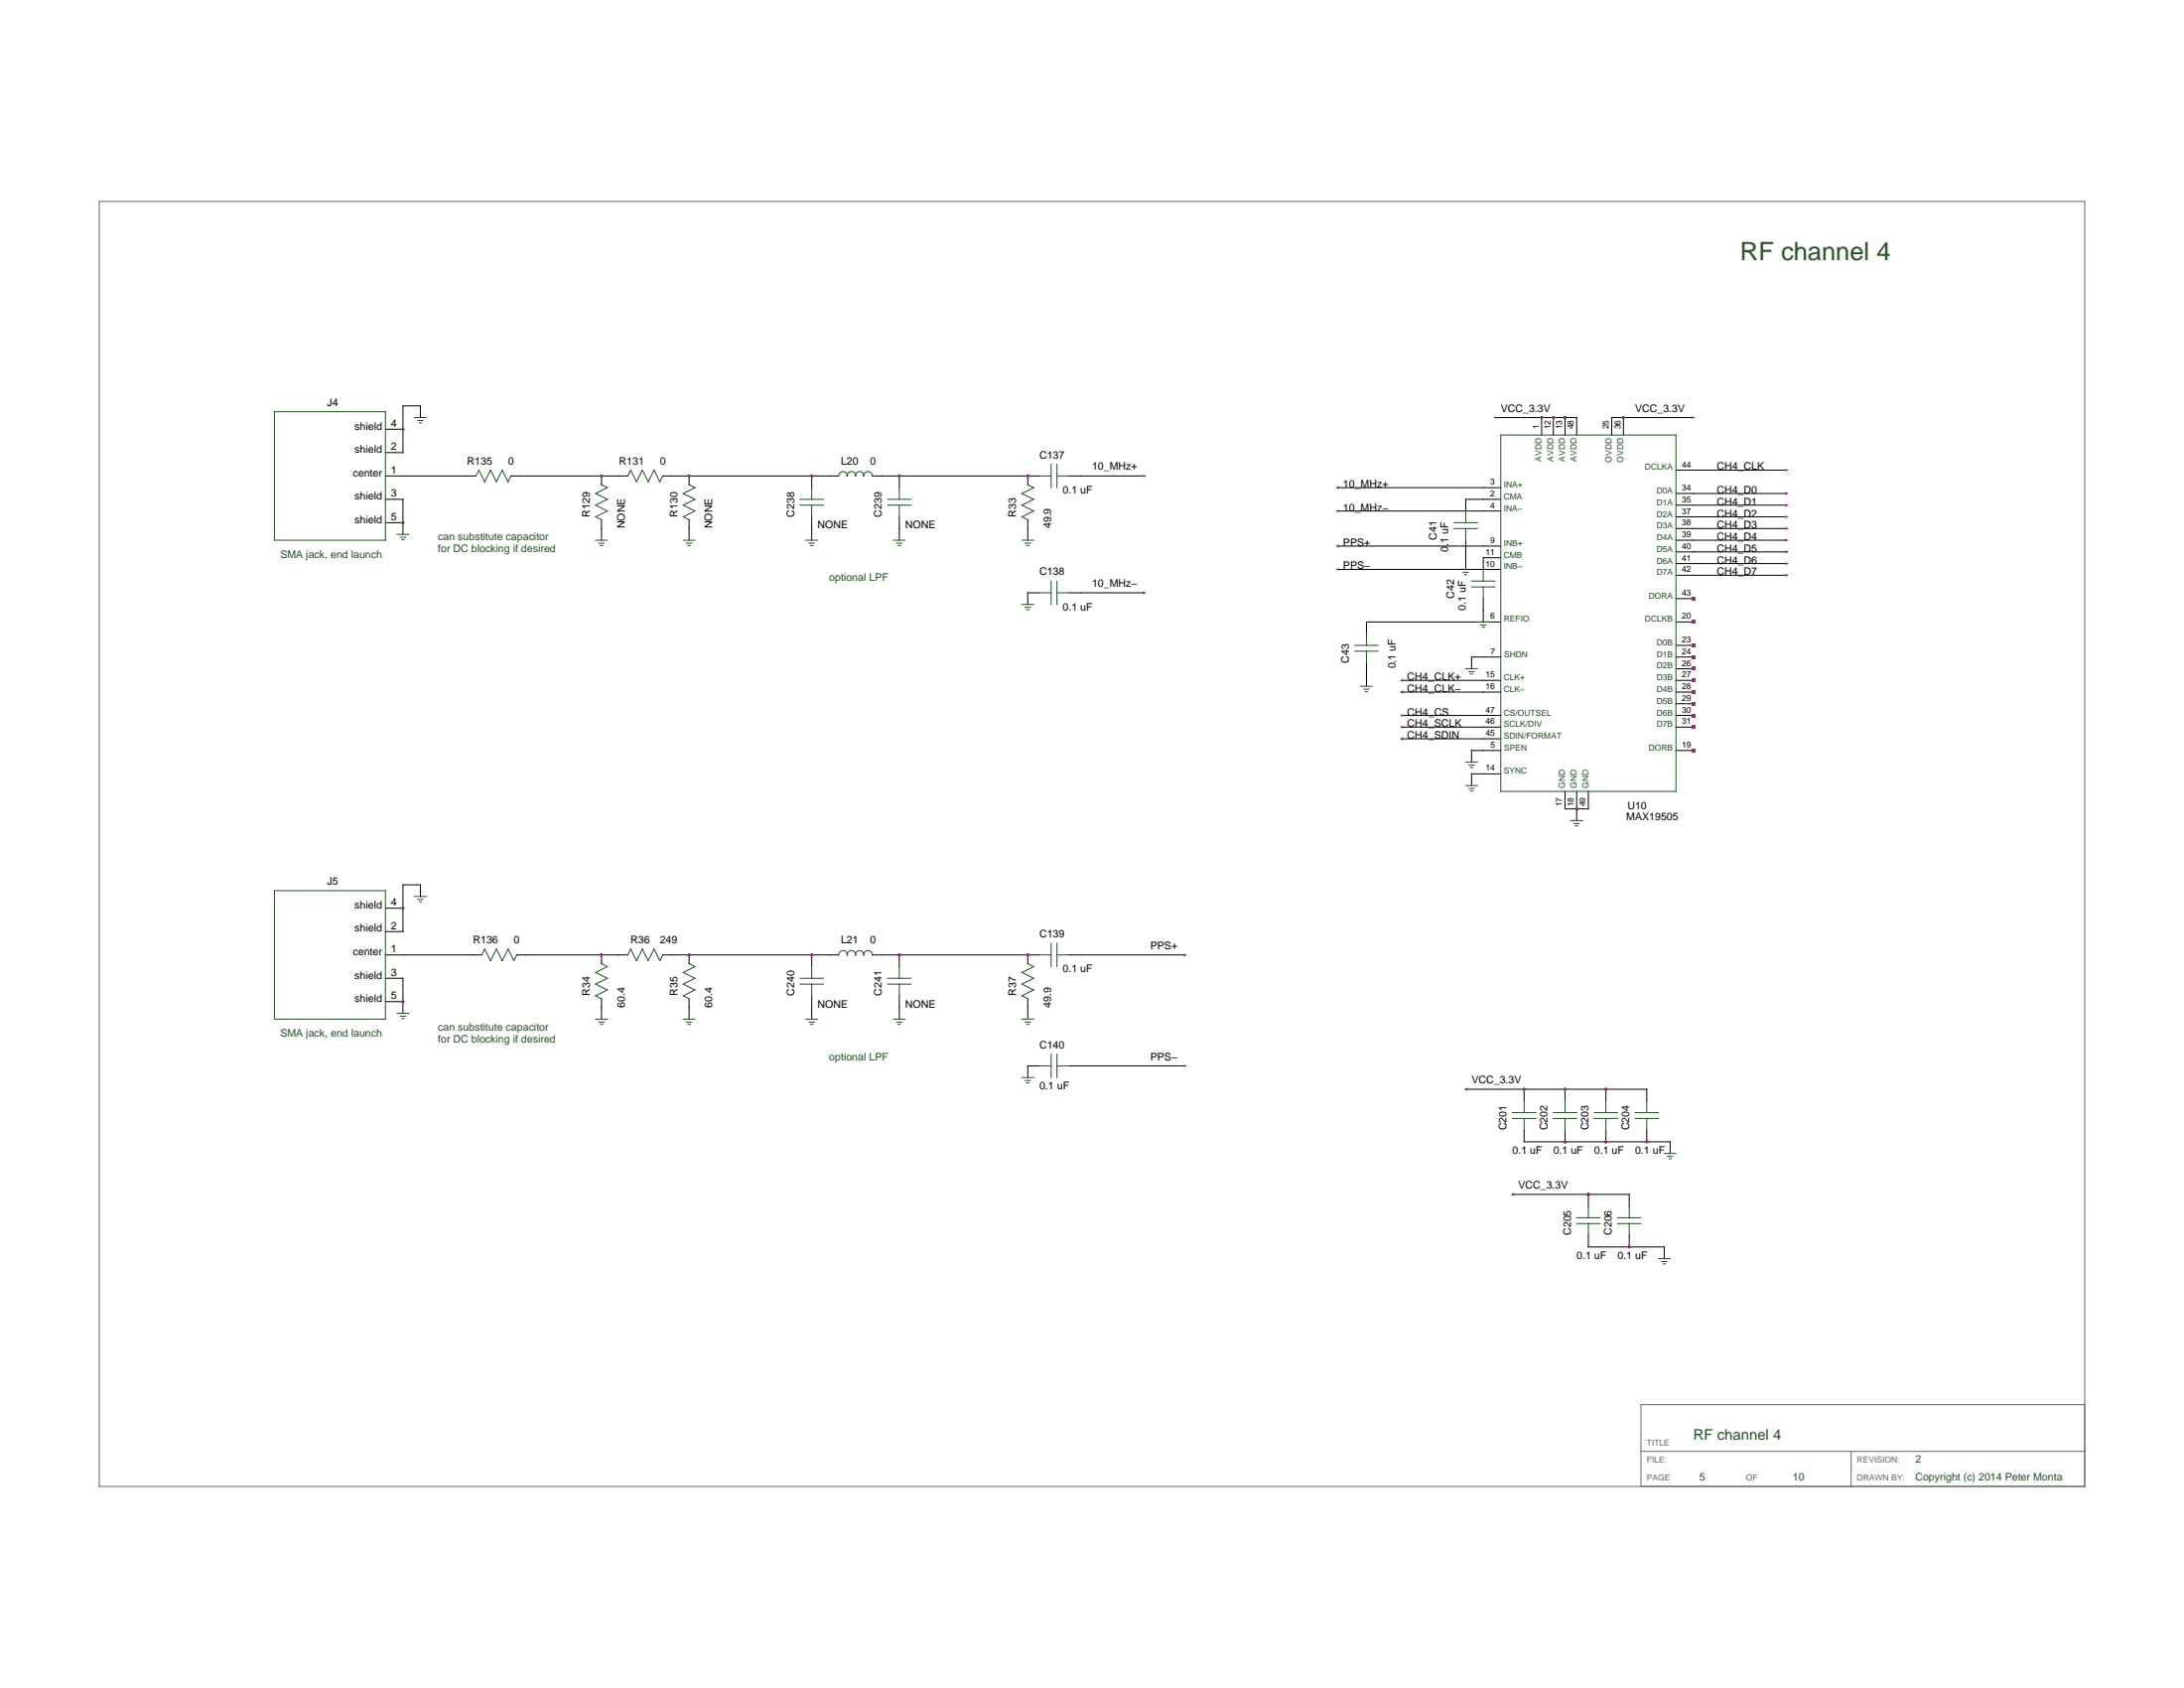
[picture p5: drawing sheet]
<svg xmlns="http://www.w3.org/2000/svg" width="279mm" height="216mm" viewBox="0 0 279 216" stroke-linecap="round" stroke-linejoin="round" font-family="sans-serif">
<g fill="none" stroke="#000" stroke-width=".13">
<path d="M197.2 53.4v2.2M198.7 53.4v2.2M200.2 53.4v2.2M201.7 53.4v2.2M206.2 53.4v2.2M207.7 53.4v2.2M189.8 79.6h2.2M189.8 63.9h2.2M189.8 71.3h2.2M189.8 62.4h2.2M189.8 65.4h2.2M189.8 69.8h2.2"/>
<path d="M189.8 72.8h2.2M214.4 63.1h2.2M214.4 64.6h2.2M214.4 66.1h2.2M214.4 67.6h2.2M214.4 69.1h2.2M214.4 70.6h2.2M214.4 72.1h2.2M214.4 73.6h2.2M214.4 60.1h2.2M214.4 79.6h2.2M214.4 76.6h2.2"/>
<path d="M189.8 84h2.2M189.8 87h2.2M189.8 88.5h2.2M189.8 91.5h2.2M189.8 93h2.2M189.8 96h2.2M189.8 94.5h2.2M189.8 99h2.2M214.4 82.5h2.2M214.4 84h2.2M214.4 85.5h2.2M214.4 87h2.2"/>
<path d="M214.4 88.5h2.2M214.4 90h2.2M214.4 91.5h2.2M214.4 93h2.2M214.4 96h2.2M200.2 101.2v2.3M201.7 101.2v2.3M203.2 101.2v2.3"/>
</g>
<path d="M192 55.6h22.4v45.6h-22.4z" fill="none" stroke="#205020" stroke-width=".13"/>
<g fill="#a020f0">
<circle cx="197.2" cy="53.4" r=".19"/>
<circle cx="198.7" cy="53.4" r=".19"/>
<circle cx="200.2" cy="53.4" r=".19"/>
<circle cx="207.7" cy="53.4" r=".19"/>
</g>
<g fill="#f00">
<path d="M216.4 82.3h.5v.5h-.5z"/>
<path d="M216.4 83.8h.5v.5h-.5z"/>
<path d="M216.4 85.3h.5v.5h-.5z"/>
<path d="M216.4 86.8h.5v.4h-.5z"/>
<path d="M216.4 88.3h.5v.4h-.5z"/>
<path d="M216.4 89.8h.5v.4h-.5z"/>
<path d="M216.4 91.3h.5v.4h-.5z"/>
<path d="M216.4 92.8h.5v.4h-.5z"/>
<path d="M216.4 79.3h.5v.5h-.5z"/>
<path d="M216.4 76.3h.5v.5h-.5z"/>
<path d="M216.4 95.8h.5v.4h-.5z"/>
</g>
<circle cx="201.7" cy="103.5" r=".19" fill="#a020f0"/>
<path d="M49.3 57.9h2.2M49.3 54.9h2.2M49.3 60.9h2.2M49.3 63.9h2.2M49.3 66.9h2.2" fill="none" stroke="#000" stroke-width=".13"/>
<path d="M35.1 52.7h14.2v16.4h-14.2z" fill="none" stroke="#205020" stroke-width=".13"/>
<g fill="#a020f0">
<circle cx="51.5" cy="54.9" r=".19"/>
<circle cx="51.5" cy="66.9" r=".19"/>
</g>
<path d="M49.3 119.1h2.2M49.3 116.2h2.2M49.3 122.1h2.2M49.3 125.1h2.2M49.3 128.1h2.2" fill="none" stroke="#000" stroke-width=".13"/>
<path d="M35.1 113.9h14.2v16.5h-14.2z" fill="none" stroke="#205020" stroke-width=".13"/>
<g fill="#a020f0">
<circle cx="51.5" cy="116.2" r=".19"/>
<circle cx="51.5" cy="128.1" r=".19"/>
</g>
<g fill="none" stroke="#000" stroke-width=".13">
<path d="M191.2 53.4h10.5M206.2 53.4h10.4M187.5 69.1v1.5M187.5 71.3v1.5M189.8 76.6v3h-15v1.4M189.8 63.9h-2.3v1.5M189.8 71.3v1.5M216.6 60.1h12M216.6 63.1h12M216.6 64.6h12M216.6 66.1h12M216.6 67.6h12"/>
<path d="M216.6 69.1h12M216.6 70.6h12M216.6 72.1h12M216.6 73.6h12M174.8 84.8v3M179.3 87h10.5M179.3 88.5h10.5M179.3 91.5h10.5M179.3 93h10.5M179.3 94.5h10.5M189.8 84h-1.5v1.5M189.8 96h-1.5v1.5"/>
<path d="M189.8 99h-1.5v1.5M200.2 103.5h3M201.7 103.5v1.5"/>
</g>
<g fill="none" stroke="#205020" stroke-width=".13">
<path d="M186 67.6h3M186 66.9h3M186.8 72.8h1.5M187.2 73.2h.6M187.4 73.5h.3M187.5 65.4v1.5M187.5 67.6v1.5M188.3 75.1h2.9M188.3 74.3h2.9M189 79.6h1.5M189.4 79.9h.7M189.8 72.8v1.5"/>
<path d="M189.8 75.1v1.5M173.3 83.3h3M173.3 82.5h3M174.1 87.8h1.5M174.5 88.1h.6M174.7 88.4h.3M174.8 81v1.5M174.8 83.3v1.5M187.5 85.5h1.5M187.5 97.5h1.5M187.9 85.9h.7M187.9 97.9h.7"/>
<path d="M188.1 86.2h.3M188.1 98.2h.3M189.6 80.2h.3M187.5 100.5h1.5M187.9 100.8h.7M188.1 101.1h.3M201 105h1.5M201.4 105.3h.6M201.6 105.6h.3"/>
</g>
<circle cx="201.7" cy="103.5" r=".19" fill="#a020f0"/>
<path d="M195 139.3v1.5M195 144.5v1.5" fill="none" stroke="#000" stroke-width=".13"/>
<path d="M193.5 143.1h3M193.5 142.3h3M195 140.8v1.5M195 143.1v1.4" fill="none" stroke="#205020" stroke-width=".13"/>
<circle cx="195" cy="139.3" r=".19" fill="#a020f0"/>
<path d="M200.2 139.3v1.5M200.2 144.5v1.5" fill="none" stroke="#000" stroke-width=".13"/>
<path d="M198.7 143.1h3M198.7 142.3h3M200.2 140.8v1.5M200.2 143.1v1.4" fill="none" stroke="#205020" stroke-width=".13"/>
<g fill="#a020f0">
<circle cx="200.2" cy="146" r=".19"/>
<circle cx="200.2" cy="139.3" r=".19"/>
</g>
<path d="M205.4 139.3v1.5M205.4 144.5v1.5" fill="none" stroke="#000" stroke-width=".13"/>
<path d="M203.9 143.1h3M203.9 142.3h3M205.4 140.8v1.5M205.4 143.1v1.4" fill="none" stroke="#205020" stroke-width=".13"/>
<g fill="#a020f0">
<circle cx="205.4" cy="146" r=".19"/>
<circle cx="205.4" cy="139.3" r=".19"/>
</g>
<path d="M210.7 139.3v1.5M210.7 144.5v1.5" fill="none" stroke="#000" stroke-width=".13"/>
<path d="M209.2 143.1h3M209.2 142.3h3M210.7 140.8v1.5M210.7 143.1v1.4" fill="none" stroke="#205020" stroke-width=".13"/>
<circle cx="210.7" cy="146" r=".19" fill="#a020f0"/>
<path d="M203.2 152.8v1.5M203.2 158v1.5" fill="none" stroke="#000" stroke-width=".13"/>
<path d="M201.7 156.5h3M201.7 155.8h3M203.2 154.3v1.5M203.2 156.5v1.5" fill="none" stroke="#205020" stroke-width=".13"/>
<circle cx="203.2" cy="152.8" r=".19" fill="#a020f0"/>
<path d="M208.4 152.8v1.5M208.4 158v1.5" fill="none" stroke="#000" stroke-width=".13"/>
<path d="M206.9 156.5h3M206.9 155.8h3M208.4 154.3v1.5M208.4 156.5v1.5" fill="none" stroke="#205020" stroke-width=".13"/>
<circle cx="208.4" cy="159.5" r=".19" fill="#a020f0"/>
<path d="M51.5 66.9v1.4M171.1 62.4h18.7M171.1 65.4h18.7M171.1 69.8h18.7M171.1 72.8h18.7M187.5 70.6v.7M187.5 139.3h23.2M193.5 152.8h14.9M195 146h18.7v1.5M203.2 159.5h9.7v1.5" fill="none" stroke="#000" stroke-width=".13"/>
<path d="M50.8 68.3h1.5M51.2 68.7h.7M51.4 69h.3M212.9 147.5h1.5M213.3 147.9h.7M213.5 148.2h.3M212.2 161h1.5M212.6 161.4h.6M212.8 161.7h.3" fill="none" stroke="#205020" stroke-width=".13"/>
<path d="M12.7 25.8h254v164.3h-254zM266.7 179.7h-56.8v10.4M209.9 185.6h56.8M236.8 185.6v4.5" fill="none" stroke="#666" stroke-width=".13"/>
<circle cx="51.5" cy="66.9" r=".19" fill="#a020f0"/>
<path d="M53.8 53.4v-1.5h-2.3v6M51.5 63.9v3M51.5 128.1v1.5M67.2 122.1h12" fill="none" stroke="#000" stroke-width=".13"/>
<path d="M53 53.4h1.5M53.5 53.8h.6M53.6 54.1h.3M50.8 129.6h1.5M51.2 130h.7M51.4 130.3h.3" fill="none" stroke="#205020" stroke-width=".13"/>
<circle cx="51.5" cy="128.1" r=".19" fill="#a020f0"/>
<path d="M131.5 60.9h1.5M136.7 60.9h1.5M53.8 114.7v-1.5h-2.3v5.9M51.5 125.1v3" fill="none" stroke="#000" stroke-width=".13"/>
<path d="M134.5 59.4v3M135.2 59.4v3M133 60.9h1.5M135.2 60.9h1.5M53 114.7h1.5M53.5 115h.6M53.6 115.3h.3" fill="none" stroke="#205020" stroke-width=".13"/>
<circle cx="131.5" cy="60.9" r=".19" fill="#a020f0"/>
<path d="M131.5 75.8h1.5M136.7 75.8h1.5M131.5 122.1h1.5M136.7 122.1h1.5" fill="none" stroke="#000" stroke-width=".13"/>
<path d="M133 75.8h1.5M134.5 74.3v3M135.2 74.3v3M135.2 75.8h1.5M133 122.1h1.5M134.5 120.6v3M135.2 120.6v3M135.2 122.1h1.5" fill="none" stroke="#205020" stroke-width=".13"/>
<circle cx="131.5" cy="122.1" r=".19" fill="#a020f0"/>
<path d="M131.5 60.9v1.1M131.5 66.5v1.1M131.5 136.3h1.5M136.7 136.3h1.5" fill="none" stroke="#000" stroke-width=".13"/>
<path d="M131.5 62l.7 .4-1.5 .7 1.5 .8-1.5 .7 1.5 .8-1.5 .7 .8 .4M133 136.3h1.5M134.5 134.8v3M135.2 134.8v3M135.2 136.3h1.5" fill="none" stroke="#205020" stroke-width=".13"/>
<circle cx="131.5" cy="60.9" r=".19" fill="#a020f0"/>
<path d="M76.2 127.4l.7 .3M76.9 123.3l.8 .3-1.5 .8 1.5 .7-1.5 .8 1.5 .7-1.5 .8" fill="none" stroke="#205020" stroke-width=".13"/>
<path d="M76.9 122.1v1.2M76.9 127.7v1.2" fill="none" stroke="#000" stroke-width=".13"/>
<circle cx="76.9" cy="122.1" r=".19" fill="#a020f0"/>
<path d="M87.4 127.4l.8 .3M88.2 123.3l.7 .3-1.5 .8 1.5 .7-1.5 .8 1.5 .7-1.5 .8" fill="none" stroke="#205020" stroke-width=".13"/>
<path d="M88.2 122.1v1.2M88.2 127.7v1.2" fill="none" stroke="#000" stroke-width=".13"/>
<circle cx="88.2" cy="122.1" r=".19" fill="#a020f0"/>
<path d="M80.3 122.1l.4-.7 .7 1.5 .8-1.5 .7 1.5 .8-1.5 .7 1.5 .4-.8M130.7 127.4l.8 .3M131.5 123.3l.7 .3-1.5 .8 1.5 .7-1.5 .8 1.5 .7-1.5 .8" fill="none" stroke="#205020" stroke-width=".13"/>
<path d="M79.2 122.1h1.1M84.8 122.1h1.1M131.5 122.1v1.2M131.5 127.7v1.2" fill="none" stroke="#000" stroke-width=".13"/>
<circle cx="131.5" cy="122.1" r=".19" fill="#a020f0"/>
<path d="M76.9 60.9v1.1M76.9 66.5v1.1M131.5 67.6v1.5M131.5 75.8v1.5M138.2 60.9h8.2M138.2 75.8h8.2M76.9 128.9v1.5M88.2 128.9v1.5M131.5 128.9v1.5M131.5 136.3v1.5M138.2 122.1h13.5M138.2 136.3h13.5" fill="none" stroke="#000" stroke-width=".13"/>
<g fill="none" stroke="#205020" stroke-width=".13">
<path d="M76.9 62l.8 .4-1.5 .7 1.5 .8-1.5 .7 1.5 .8-1.5 .7 .7 .4M130.7 69.1h1.5M130.7 77.3h1.5M131.1 69.5h.7M131.1 77.7h.7M131.3 69.8h.3M131.3 78h.3M76.2 130.4h1.5M76.6 130.7h.7M76.8 131h.3M87.4 130.4h1.5M87.8 130.7h.7"/>
<path d="M88 131h.3M130.7 137.8h1.5M130.7 130.4h1.5M131.1 138.2h.7M131.1 130.7h.7M131.3 138.5h.3M131.3 131h.3"/>
</g>
<circle cx="76.9" cy="60.9" r=".19" fill="#a020f0"/>
<path d="M88.2 62l.7 .4-1.5 .7 1.5 .8-1.5 .7 1.5 .8-1.5 .7 .8 .4" fill="none" stroke="#205020" stroke-width=".13"/>
<path d="M88.2 60.9v1.1M88.2 66.5v1.1" fill="none" stroke="#000" stroke-width=".13"/>
<circle cx="88.2" cy="60.9" r=".19" fill="#a020f0"/>
<g fill="none" stroke="#205020" stroke-width=".13">
<path d="M61.3 60.1l.7 1.5 .8-1.5 .7 1.5 .7-1.5 .8 1.5 .4-.7M61.3 60.1l-.4 .8M76.2 69.1h1.5M76.6 69.5h.7M76.8 69.8h.3M80.3 60.9l.4-.8 .7 1.5 .8-1.5 .7 1.5 .8-1.5 .7 1.5 .4-.7M87.4 69.1h1.5M87.8 69.5h.7M88 69.8h.3M102.3 64.6h3M102.3 63.9h3M103.8 62.4v1.5"/>
<path d="M103.8 64.6v1.5M61.6 122.1l.4-.7 .8 1.5 .7-1.5 .7 1.5 .8-1.5 .7 1.5 .4-.8"/>
</g>
<path d="M51.5 60.9h9.4M65.4 60.9h14.9M76.9 67.6v1.5M84.8 60.9h1.1M88.2 67.6v1.5M103.8 60.9v1.5M103.8 66.1v1.5M51.5 122.1h10.1M66.1 122.1h1.1" fill="none" stroke="#000" stroke-width=".13"/>
<circle cx="103.8" cy="60.9" r=".19" fill="#a020f0"/>
<path d="M115 60.9v1.5M115 66.1v1.5" fill="none" stroke="#000" stroke-width=".13"/>
<path d="M113.6 64.6h2.9M113.6 63.9h2.9M115 62.4v1.5M115 64.6v1.5" fill="none" stroke="#205020" stroke-width=".13"/>
<circle cx="115" cy="60.9" r=".19" fill="#a020f0"/>
<path d="M103.8 67.6v1.5M115 67.6v1.5M103.8 122.1v1.5M103.8 127.4v1.5" fill="none" stroke="#000" stroke-width=".13"/>
<path d="M103.1 69.1h1.5M103.5 69.5h.7M103.7 69.8h.3M114.3 69.1h1.5M114.7 69.5h.7M114.9 69.8h.3M102.3 125.9h3M102.3 125.1h3M103.8 123.6v1.5M103.8 125.9v1.5" fill="none" stroke="#205020" stroke-width=".13"/>
<circle cx="103.8" cy="122.1" r=".19" fill="#a020f0"/>
<path d="M115 122.1v1.5M115 127.4v1.5" fill="none" stroke="#000" stroke-width=".13"/>
<path d="M113.6 125.9h2.9M113.6 125.1h2.9M115 123.6v1.5M115 125.9v1.5" fill="none" stroke="#205020" stroke-width=".13"/>
<circle cx="115" cy="122.1" r=".19" fill="#a020f0"/>
<path d="M85.9 60.9h21.3M111.7 60.9h19.8M85.9 122.1h21.3M103.8 128.9v1.5M111.7 122.1h19.8M115 128.9v1.5" fill="none" stroke="#000" stroke-width=".13"/>
<path d="M107.2 60.9h.1a.55 .55 0 0 1 .6-.6 .55 .55 0 0 1 .5 .6 .53 .53 0 0 1 .5-.6 .53 .53 0 0 1 .5 .6 .53 .53 0 0 1 .6-.6 .53 .53 0 0 1 .5 .6 .55 .55 0 0 1 .5-.6 .55 .55 0 0 1 .6 .6h.1M103.1 130.4h1.5M103.5 130.7h.7M103.7 131h.3M107.2 122.1h.1a.55 .55 0 0 1 .6-.5 .55 .55 0 0 1 .5 .6 .53 .53 0 0 1 .5-.6 .53 .53 0 0 1 .5 .6 .53 .53 0 0 1 .6-.6 .53 .53 0 0 1 .5 .6 .55 .55 0 0 1 .5-.6 .55 .55 0 0 1 .6 .5h.1M114.3 130.4h1.5M114.7 130.7h.7M114.9 131h.3" fill="none" stroke="#205020" stroke-width=".13"/>
<g fill="#a020f0">
<circle cx="197.2" cy="53.4" r=".19"/>
<circle cx="198.7" cy="53.4" r=".19"/>
<circle cx="200.2" cy="53.4" r=".19"/>
<circle cx="207.7" cy="53.4" r=".19"/>
</g>
<g fill="#f00">
<path d="M216.4 82.3h.5v.5h-.5z"/>
<path d="M216.4 83.8h.5v.5h-.5z"/>
<path d="M216.4 85.3h.5v.5h-.5z"/>
<path d="M216.4 86.8h.5v.4h-.5z"/>
<path d="M216.4 88.3h.5v.4h-.5z"/>
<path d="M216.4 89.8h.5v.4h-.5z"/>
<path d="M216.4 91.3h.5v.4h-.5z"/>
<path d="M216.4 92.8h.5v.4h-.5z"/>
<path d="M216.4 79.3h.5v.5h-.5z"/>
<path d="M216.4 76.3h.5v.5h-.5z"/>
<path d="M216.4 95.8h.5v.4h-.5z"/>
</g>
<g fill="#a020f0">
<path d="M228.4 59.9l.4 .2-.4 .3z"/>
<path d="M228.4 62.9l.4 .2-.4 .2z"/>
<path d="M228.4 64.4l.4 .2-.4 .2z"/>
<path d="M228.4 65.9l.4 .2-.4 .2z"/>
<path d="M228.4 67.4l.4 .2-.4 .2z"/>
<path d="M228.4 68.9l.4 .2-.4 .2z"/>
<path d="M228.4 70.4l.4 .2-.4 .2z"/>
<path d="M228.4 71.9l.4 .2-.4 .2z"/>
<path d="M228.4 73.4l.4 .2-.4 .2z"/>
<path d="M191 53.4l.5-.2v.4z"/>
<path d="M216.4 53.2l.5 .2-.5 .2z"/>
<path d="M179.1 87l.4-.2v.4z"/>
<path d="M179.1 88.5l.4-.2v.4z"/>
<path d="M179.1 91.5l.4-.2v.4z"/>
<path d="M179.1 93l.4-.2v.4z"/>
<path d="M179.1 94.5l.4-.2v.4z"/>
<path d="M187.3 139.3l.4-.2v.4z"/>
<path d="M193.3 152.8l.4-.3v.5z"/>
<path d="M170.9 62.4l.4-.3v.5z"/>
<path d="M170.9 65.4l.4-.3v.5z"/>
<path d="M170.9 69.8l.4-.2v.5z"/>
<path d="M170.9 72.8l.4-.2v.5z"/>
<path d="M146.2 60.7l.4 .2-.4 .2z"/>
<path d="M146.2 75.6l.4 .2-.4 .2z"/>
<path d="M151.4 121.9l.5 .2-.5 .3z"/>
<path d="M151.4 136.1l.5 .2-.5 .3z"/>
<circle cx="201.7" cy="103.5" r=".19"/>
<circle cx="51.5" cy="54.9" r=".19"/>
<circle cx="51.5" cy="66.9" r=".19"/>
<circle cx="51.5" cy="116.2" r=".19"/>
<circle cx="51.5" cy="128.1" r=".19"/>
<circle cx="197.2" cy="53.4" r=".19"/>
<circle cx="198.7" cy="53.4" r=".19"/>
<circle cx="200.2" cy="53.4" r=".19"/>
<circle cx="207.7" cy="53.4" r=".19"/>
<circle cx="195" cy="139.3" r=".19"/>
<circle cx="200.2" cy="146" r=".19"/>
<circle cx="200.2" cy="139.3" r=".19"/>
<circle cx="205.4" cy="146" r=".19"/>
<circle cx="205.4" cy="139.3" r=".19"/>
<circle cx="210.7" cy="146" r=".19"/>
<circle cx="203.2" cy="152.8" r=".19"/>
<circle cx="208.4" cy="159.5" r=".19"/>
<circle cx="76.9" cy="122.1" r=".19"/>
<circle cx="131.5" cy="60.9" r=".19"/>
<circle cx="131.5" cy="122.1" r=".19"/>
<circle cx="88.2" cy="122.1" r=".19"/>
<circle cx="76.9" cy="60.9" r=".19"/>
<circle cx="88.2" cy="60.9" r=".19"/>
<circle cx="103.8" cy="60.9" r=".19"/>
<circle cx="115" cy="60.9" r=".19"/>
<circle cx="103.8" cy="122.1" r=".19"/>
<circle cx="115" cy="122.1" r=".19"/>
</g>
<text font-size="3.2" fill="#205020" x="222.6" y="33.2">RF channel 4</text>
<text font-size="1.9" fill="#205020" x="216.6" y="184.1">RF channel 4</text>
<g font-size="1.3">
<text x="41.8" y="51.9">J4</text>
<text x="192" y="52.7">VCC_3.3V</text>
<text x="209.2" y="52.7">VCC_3.3V</text>
<text x="45.4" y="57.9">shield</text>
<text x="45.4" y="54.9">shield</text>
<text x="50" y="57.6">2</text>
<text x="50" y="54.6">4</text>
<text x="59.8" y="59.4">R135</text>
<text x="65" y="59.4">0</text>
<text x="79.2" y="59.4">R131</text>
<text x="84.4" y="59.4">0</text>
<text x="107.6" y="59.4">L20</text>
<text x="111.3" y="59.4">0</text>
<text x="133" y="58.6">C137</text>
<text x="45.1" y="60.9">center</text>
<text x="45.4" y="63.9">shield</text>
<text x="50" y="63.5">3</text>
<text x="50" y="60.5">1</text>
<text x="136" y="63.1">0.1 uF</text>
<text x="139.7" y="60.1">10_MHz+</text>
<text x="171.8" y="62.4">10_MHz+</text>
<text x="171.8" y="65.4">10_MHz−</text>
<text x="219.6" y="60.1">CH4_CLK</text>
<text x="219.6" y="63.1">CH4_D0</text>
<text x="219.6" y="64.6">CH4_D1</text>
<text x="45.4" y="66.9">shield</text>
<text x="50" y="66.5">5</text>
<text x="75.5" y="66.1" transform="rotate(-90 75.5 66.1)">R129</text>
<text x="79.9" y="67.6" transform="rotate(-90 79.9 67.6)">NONE</text>
<text x="86.7" y="66.1" transform="rotate(-90 86.7 66.1)">R130</text>
<text x="91.1" y="67.6" transform="rotate(-90 91.1 67.6)">NONE</text>
<text x="101.6" y="66.1" transform="rotate(-90 101.6 66.1)">C238</text>
<text x="104.6" y="67.6">NONE</text>
<text x="112.8" y="66.1" transform="rotate(-90 112.8 66.1)">C239</text>
<text x="115.8" y="67.6">NONE</text>
<text x="130" y="66.1" transform="rotate(-90 130 66.1)">R33</text>
<text x="134.5" y="67.6" transform="rotate(-90 134.5 67.6)">49.9</text>
<text x="171.8" y="69.8">PPS+</text>
<text x="183.8" y="69.1" transform="rotate(-90 183.8 69.1)">C41</text>
<text x="185.3" y="70.6" transform="rotate(-90 185.3 70.6)">0.1 uF</text>
<text x="219.6" y="66.1">CH4_D2</text>
<text x="219.6" y="67.6">CH4_D3</text>
<text x="219.6" y="69.1">CH4_D4</text>
<text x="219.6" y="70.6">CH4_D5</text>
<text x="133" y="73.6">C138</text>
<text x="139.7" y="75.1">10_MHz−</text>
<text x="171.8" y="72.8">PPS−</text>
<text x="186" y="76.6" transform="rotate(-90 186 76.6)">C42</text>
<text x="219.6" y="72.1">CH4_D6</text>
<text x="219.6" y="73.6">CH4_D7</text>
<text x="136" y="78.1">0.1 uF</text>
<text x="187.5" y="78.1" transform="rotate(-90 187.5 78.1)">0.1 uF</text>
<text x="172.6" y="84.8" transform="rotate(-90 172.6 84.8)">C43</text>
<text x="178.5" y="85.5" transform="rotate(-90 178.5 85.5)">0.1 uF</text>
<text x="180" y="87">CH4_CLK+</text>
<text x="180" y="88.5">CH4_CLK−</text>
<text x="180" y="91.5">CH4_CS</text>
<text x="180" y="93">CH4_SCLK</text>
<text x="180" y="94.5">CH4_SDIN</text>
<text x="208.1" y="105">MAX19505</text>
<text x="208.2" y="103.5">U10</text>
<text x="41.8" y="113.2">J5</text>
<text x="45.4" y="119.2">shield</text>
<text x="45.4" y="116.2">shield</text>
<text x="50" y="118.8">2</text>
<text x="50" y="115.8">4</text>
<text x="133" y="119.9">C139</text>
<text x="45.1" y="122.2">center</text>
<text x="45.4" y="125.2">shield</text>
<text x="50" y="124.8">3</text>
<text x="50" y="121.8">1</text>
<text x="60.5" y="120.6">R136</text>
<text x="65.7" y="120.6">0</text>
<text x="80.7" y="120.6">R36</text>
<text x="84.4" y="120.6">249</text>
<text x="107.6" y="120.6">L21</text>
<text x="111.3" y="120.6">0</text>
<text x="136" y="124.4">0.1 uF</text>
<text x="147.2" y="121.4">PPS+</text>
<text x="45.4" y="128.2">shield</text>
<text x="50" y="127.8">5</text>
<text x="75.5" y="127.4" transform="rotate(-90 75.5 127.4)">R34</text>
<text x="79.9" y="128.9" transform="rotate(-90 79.9 128.9)">60.4</text>
<text x="86.7" y="127.4" transform="rotate(-90 86.7 127.4)">R35</text>
<text x="91.1" y="128.9" transform="rotate(-90 91.1 128.9)">60.4</text>
<text x="101.6" y="127.4" transform="rotate(-90 101.6 127.4)">C240</text>
<text x="104.6" y="128.9">NONE</text>
<text x="112.8" y="127.4" transform="rotate(-90 112.8 127.4)">C241</text>
<text x="115.8" y="128.9">NONE</text>
<text x="130" y="127.4" transform="rotate(-90 130 127.4)">R37</text>
<text x="134.5" y="128.9" transform="rotate(-90 134.5 128.9)">49.9</text>
<text x="133" y="134.1">C140</text>
<text x="147.2" y="135.6">PPS−</text>
<text x="133" y="139.3">0.1 uF</text>
<text x="188.3" y="138.6">VCC_3.3V</text>
<text x="192.7" y="144.5" transform="rotate(-90 192.7 144.5)">C201</text>
<text x="193.5" y="147.5">0.1 uF</text>
<text x="198" y="144.5" transform="rotate(-90 198 144.5)">C202</text>
<text x="198.7" y="147.5">0.1 uF</text>
<text x="203.2" y="144.5" transform="rotate(-90 203.2 144.5)">C203</text>
<text x="203.9" y="147.5">0.1 uF</text>
<text x="208.4" y="144.5" transform="rotate(-90 208.4 144.5)">C204</text>
<text x="209.2" y="147.5">0.1 uF</text>
<text x="194.2" y="152">VCC_3.3V</text>
<text x="201" y="158" transform="rotate(-90 201 158)">C205</text>
<text x="201.7" y="161">0.1 uF</text>
<text x="206.2" y="158" transform="rotate(-90 206.2 158)">C206</text>
<text x="206.9" y="161">0.1 uF</text>
</g>
<g font-size="1.3" fill="#205020">
<text x="35.9" y="71.3">SMA jack, end launch</text>
<text x="56" y="69.1">can substitute capacitor</text>
<text x="56" y="70.6">for DC blocking if desired</text>
<text x="106.1" y="74.3">optional LPF</text>
<text x="56" y="131.8">can substitute capacitor</text>
<text x="35.9" y="132.6">SMA jack, end launch</text>
<text x="56" y="133.3">for DC blocking if desired</text>
<text x="106.1" y="135.6">optional LPF</text>
<text x="217.4" y="189.4">5</text>
<text x="229.3" y="189.4">10</text>
<text x="245" y="187.1">2</text>
<text x="245" y="189.4">Copyright (c) 2014 Peter Monta</text>
</g>
<g font-size="1.1">
<text x="196.9" y="54.9" transform="rotate(-90 196.9 54.9)">1</text>
<text x="198.3" y="54.9" transform="rotate(-90 198.3 54.9)">12</text>
<text x="199.8" y="54.9" transform="rotate(-90 199.8 54.9)">13</text>
<text x="201.3" y="54.9" transform="rotate(-90 201.3 54.9)">48</text>
<text x="205.8" y="54.9" transform="rotate(-90 205.8 54.9)">25</text>
<text x="207.3" y="54.9" transform="rotate(-90 207.3 54.9)">36</text>
<text x="215.2" y="59.8">44</text>
<text x="190.6" y="63.5">2</text>
<text x="190.6" y="62">3</text>
<text x="190.6" y="65">4</text>
<text x="215.2" y="62.7">34</text>
<text x="215.2" y="64.2">35</text>
<text x="215.2" y="65.7">37</text>
<text x="190" y="71">11</text>
<text x="190.6" y="69.5">9</text>
<text x="215.2" y="67.2">38</text>
<text x="215.2" y="68.7">39</text>
<text x="215.2" y="70.2">40</text>
<text x="215.2" y="71.7">41</text>
<text x="190" y="72.5">10</text>
<text x="215.2" y="73.2">42</text>
<text x="215.2" y="76.2">43</text>
<text x="190.6" y="79.2">6</text>
<text x="190.7" y="83.7">7</text>
<text x="215.2" y="82.2">23</text>
<text x="215.2" y="83.7">24</text>
<text x="215.2" y="79.2">20</text>
<text x="190" y="86.7">15</text>
<text x="190" y="88.1">16</text>
<text x="215.2" y="85.2">26</text>
<text x="215.2" y="86.7">27</text>
<text x="215.2" y="88.1">28</text>
<text x="215.2" y="89.6">29</text>
<text x="190" y="91.1">47</text>
<text x="190" y="92.6">46</text>
<text x="190" y="94.1">45</text>
<text x="190.7" y="95.7">5</text>
<text x="215.2" y="91.1">30</text>
<text x="215.2" y="92.6">31</text>
<text x="215.2" y="95.6">19</text>
<text x="190" y="98.6">14</text>
<text x="199.8" y="103.2" transform="rotate(-90 199.8 103.2)">17</text>
<text x="201.3" y="103.2" transform="rotate(-90 201.3 103.2)">18</text>
<text x="202.8" y="103.2" transform="rotate(-90 202.8 103.2)">49</text>
</g>
<g font-size="1.1" fill="#205020">
<text x="197.2" y="59" transform="rotate(-90 197.2 59)">AVDD</text>
<text x="198.7" y="59" transform="rotate(-90 198.7 59)">AVDD</text>
<text x="200.2" y="59" transform="rotate(-90 200.2 59)">AVDD</text>
<text x="201.7" y="59" transform="rotate(-90 201.7 59)">AVDD</text>
<text x="206.2" y="59.1" transform="rotate(-90 206.2 59.1)">OVDD</text>
<text x="207.7" y="59.1" transform="rotate(-90 207.7 59.1)">OVDD</text>
<text x="192.4" y="63.9">CMA</text>
<text x="192.4" y="62.4">INA+</text>
<text x="192.4" y="65.4">INA−</text>
<text x="210.4" y="60.1">DCLKA</text>
<text x="211.9" y="63.1">D0A</text>
<text x="211.9" y="64.6">D1A</text>
<text x="192.4" y="71.3">CMB</text>
<text x="192.4" y="69.8">INB+</text>
<text x="211.9" y="66.1">D2A</text>
<text x="211.9" y="67.6">D3A</text>
<text x="211.9" y="69.1">D4A</text>
<text x="211.9" y="70.6">D5A</text>
<text x="192.4" y="72.8">INB−</text>
<text x="210.9" y="76.6">DORA</text>
<text x="211.9" y="72.1">D6A</text>
<text x="211.9" y="73.6">D7A</text>
<text x="192.4" y="79.6">REFIO</text>
<text x="210.4" y="79.6">DCLKB</text>
<text x="211.9" y="82.5">D0B</text>
<text x="192.4" y="87">CLK+</text>
<text x="192.4" y="88.5">CLK−</text>
<text x="192.4" y="84.1">SHDN</text>
<text x="211.9" y="84">D1B</text>
<text x="211.9" y="85.5">D2B</text>
<text x="211.9" y="87">D3B</text>
<text x="211.9" y="88.5">D4B</text>
<text x="192.4" y="91.5">CS/OUTSEL</text>
<text x="192.4" y="93">SCLK/DIV</text>
<text x="192.4" y="94.5">SDIN/FORMAT</text>
<text x="210.9" y="96">DORB</text>
<text x="211.9" y="90">D5B</text>
<text x="211.9" y="91.5">D6B</text>
<text x="211.9" y="93">D7B</text>
<text x="192.4" y="99">SYNC</text>
<text x="192.4" y="96">SPEN</text>
<text x="200.2" y="100.8" transform="rotate(-90 200.2 100.8)">GND</text>
<text x="201.7" y="100.8" transform="rotate(-90 201.7 100.8)">GND</text>
<text x="203.2" y="100.8" transform="rotate(-90 203.2 100.8)">GND</text>
</g>
<g font-size="1.1" fill="#666">
<text x="210.7" y="184.9">TITLE</text>
<text x="210.7" y="187.1">FILE:</text>
<text x="210.7" y="189.4">PAGE</text>
<text x="223.4" y="189.4">OF</text>
<text x="237.6" y="187.1">REVISION:</text>
<text x="237.6" y="189.4">DRAWN BY:</text>
</g>
</svg>
